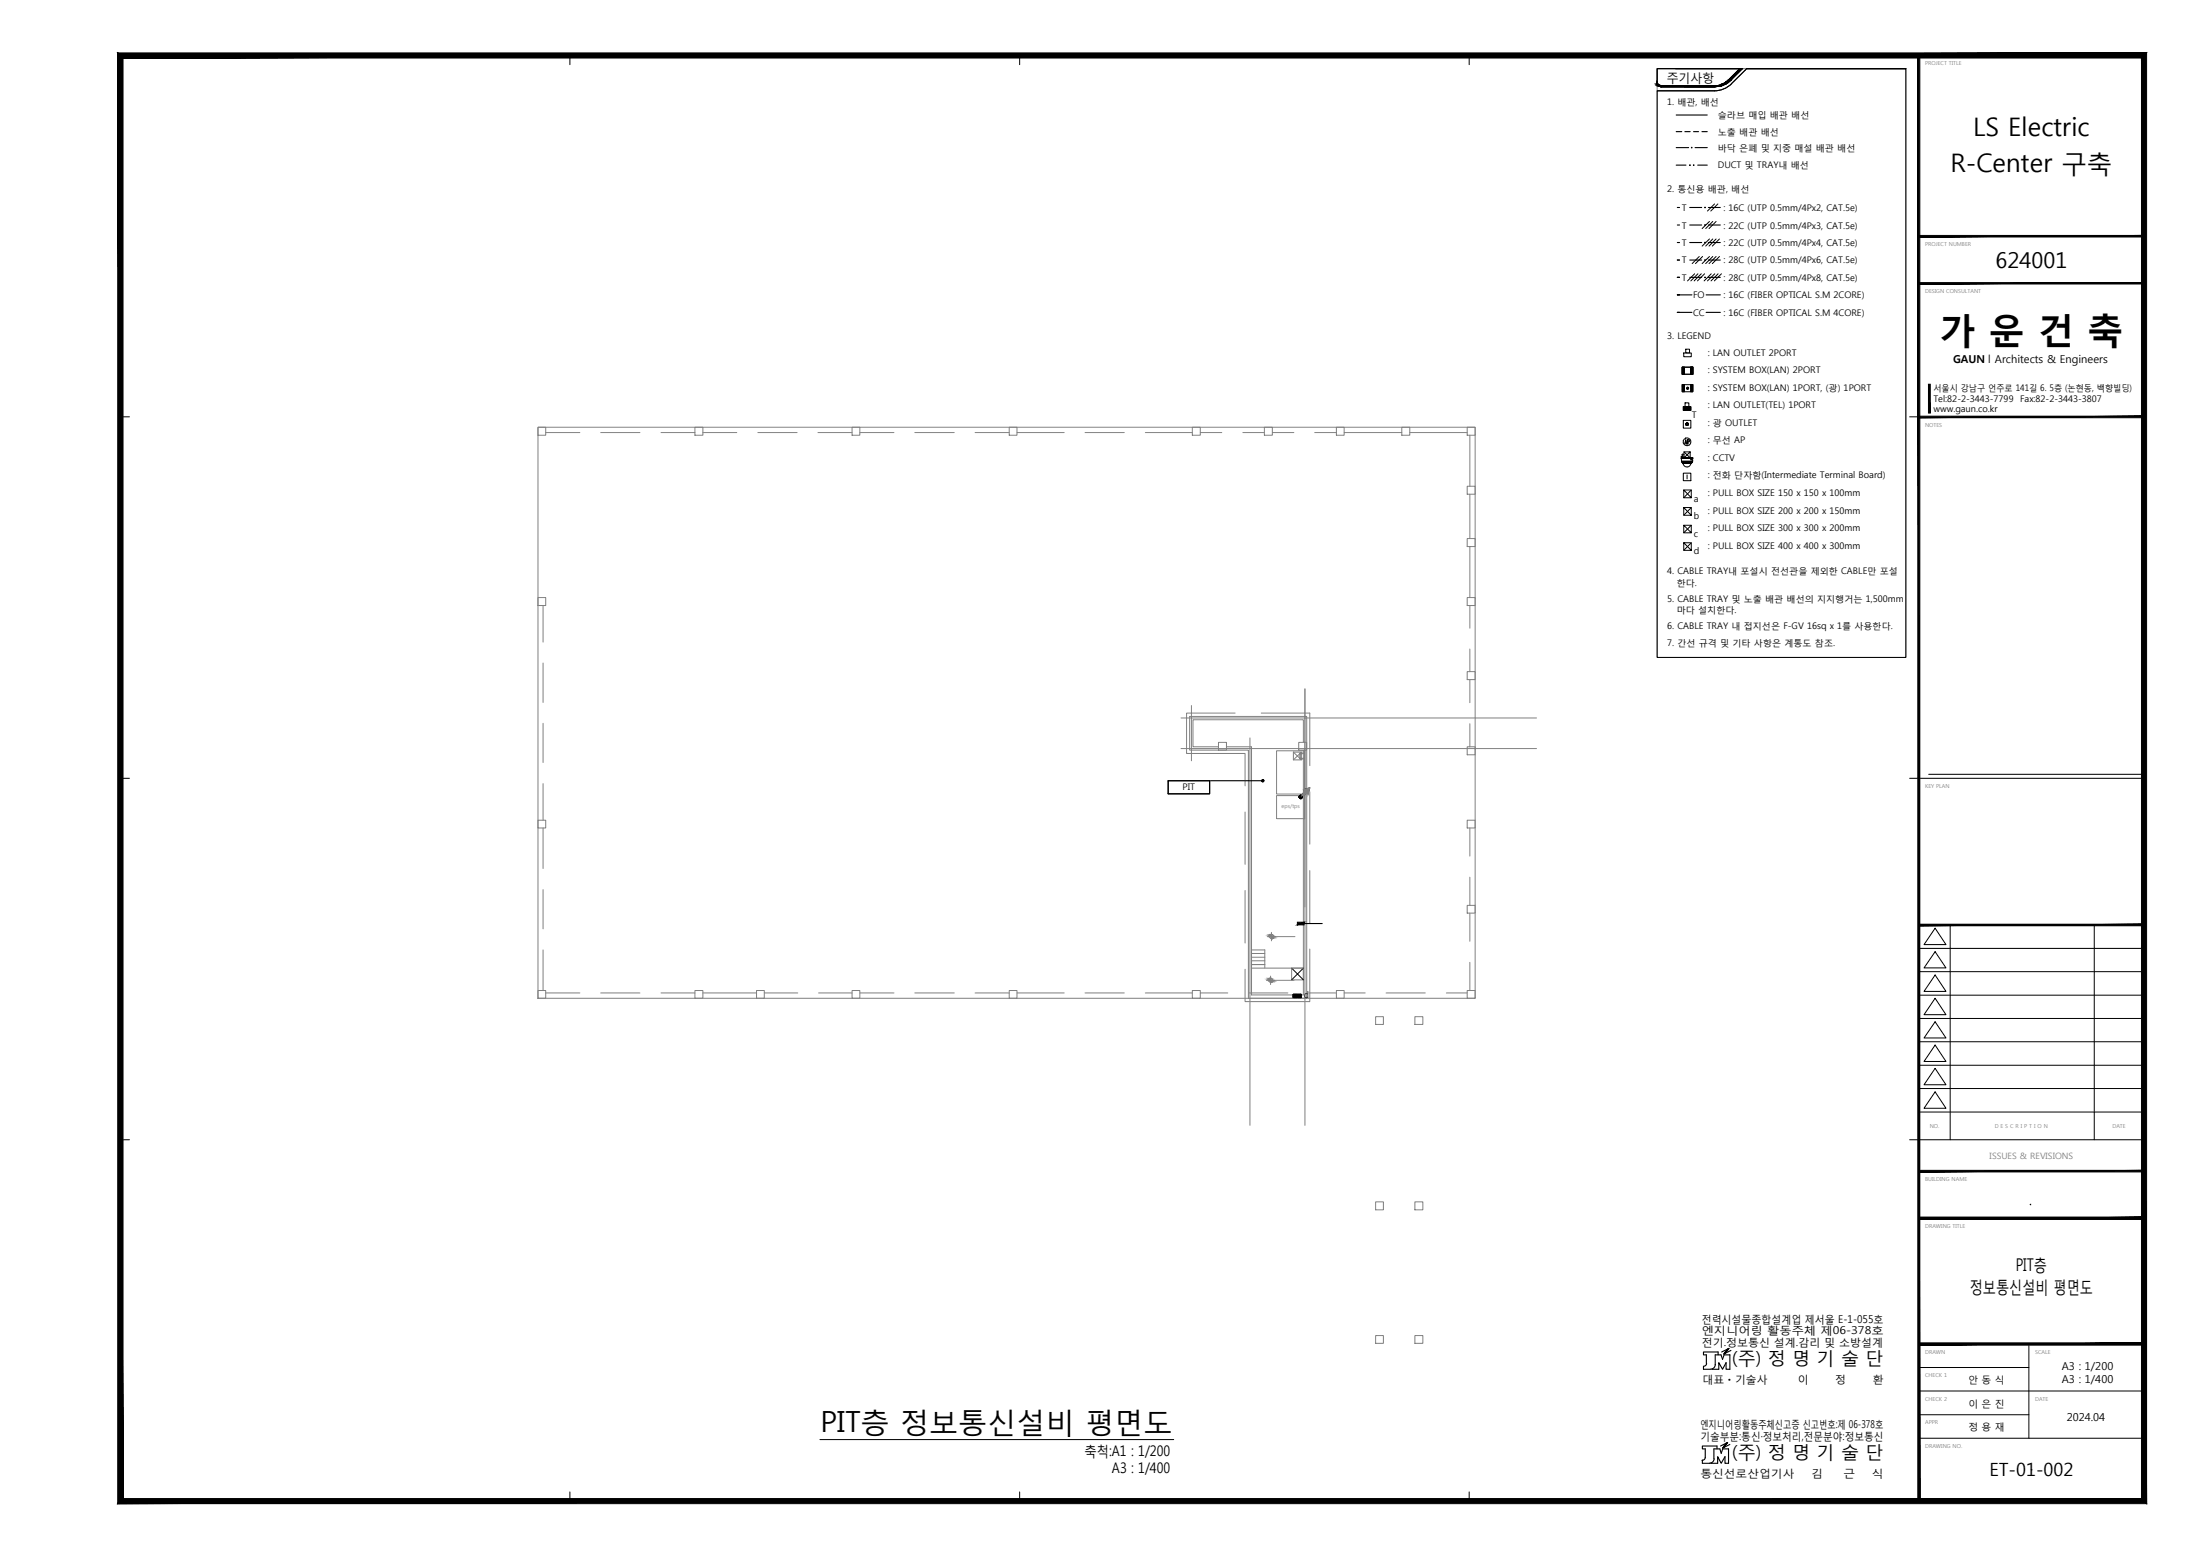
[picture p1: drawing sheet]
<svg xmlns="http://www.w3.org/2000/svg" width="420mm" height="297mm" viewBox="0 0 420 297" stroke-linecap="round" stroke-linejoin="round" font-family="sans-serif">
<g fill="none" stroke="#808080" stroke-width=".19">
<path d="M102.7 81.6h179v109h-179zM102.7 81.6h1.5v1.5h-1.5zM104.2 82.6h6.5M114.7 82.6h7.5M126.2 82.6h6.5M132.7 81.6h1.5v1.5h-1.5zM134.2 82.6h6.5M144.7 82.6h7.5M156.2 82.6h6.5M162.7 81.6h1.5v1.5h-1.5zM164.2 82.6h6.5M174.7 82.6h7.5"/>
<path d="M186.2 82.6h6.5M192.7 81.6h1.5v1.5h-1.5zM194.2 82.6h9M207.2 82.6h7.5M218.7 82.6h9M227.7 81.6h1.5v1.5h-1.5zM229.2 82.6h4.1M237.4 82.6h4.1M241.5 81.6h1.5v1.5h-1.5zM243 82.6h4.1M251.1 82.6h4.1M255.2 81.6h1.5v1.5h-1.5z"/>
<path d="M256.7 82.6h11M267.7 81.6h1.5v1.5h-1.5zM269.2 82.6h11M280.2 81.6h1.5v1.5h-1.5zM280.2 92.8h1.5v1.5h-1.5zM280.7 83.1v9.7M280.7 94.3v8.5M102.7 114.1h1.5v1.5h-1.5zM103.7 115.6v7M280.2 102.8h1.5v1.5h-1.5zM280.2 114.1h1.5v1.5h-1.5zM280.7 104.3v9.8"/>
<path d="M280.7 115.6v4.3M103.7 126.6v7.5M103.7 138.1v7.5M225.6 137.1h67.9M227.2 136.8h22.4v53.8h-11.2v-47.4h-11.2zM227.5 134.7v10.5M235.9 136.1h-9.3v7.7h11.2v6.2M240.9 136.1h9.2v10.1M249.2 131.5v83.3M280.2 128.2h1.5v1.5h-1.5zM280.7 123.9v4.3M280.7 129.7v4.4"/>
<path d="M280.7 138.2v4.4M102.7 156.6h1.5v1.5h-1.5zM103.7 149.6v7M103.7 158.1v7.7M225.6 142.9h67.9M232.7 141.7h1.5v1.5h-1.5zM234.2 142.6h4.8v47.3h9.9v-46.7M237.8 155v10M238.7 140.9v73.9M243.8 143.3h5.4v8.3h-5.4zM243.8 151.9h5.4v4.4h-5.4zM247 143.6h1.5v1.5h-1.5z"/>
<path d="M247 143.6l1.5 1.5M248 141.7h1.6v1.5h-1.6zM248.2 143.9v.9M248.3 143.9h.6M248.3 143.7h.6M248.3 144.9h.6M248.3 144.8h.6M248.3 144.7v.2M248.3 143.7v1.1M248.5 143.6l-1.5 1.5M248.9 141.7v-4.3h-21.1v5.2h4.9M250.1 151.2v9.9"/>
<path d="M280.2 142.6h1.5v1.5h-1.5zM280.2 156.6h1.5v1.5h-1.5zM280.7 158.1v5.3M103.7 169.8v7.5M237.8 170v10M242 178.8h5.3M242.8 178v1.6M250.1 166.2v10M280.2 172.8h1.5v1.5h-1.5zM280.7 167.5v5.3M280.7 174.3v5.4M102.7 189.1h1.5v1.5h-1.5z"/>
<path d="M103.7 181.3v7.8M104.2 189.6h6.5M114.7 189.6h7.5M126.2 189.6h6.5M132.7 189.1h1.5v1.5h-1.5zM134.2 189.6h10.3M144.5 189.1h1.5v1.5h-1.5zM146 189.6h6.4M156.3 189.6h6.4M162.7 189.1h1.5v1.5h-1.5zM164.2 189.6h6.5M174.7 189.6h7.5"/>
<path d="M186.2 189.6h6.5M192.7 189.1h1.5v1.5h-1.5zM194.2 189.6h9M207.2 189.6h7.5M218.7 189.6h9M227.7 189.1h1.5v1.5h-1.5zM229.2 189.6h5.3M238.5 189.6h7.5M239 181.3h2.6v3.5M239 184.8h9.9M239 184.1h2.6M239 182h2.6"/>
<path d="M239 182.7h2.6M239 183.4h2.6M241.9 187.1h5.2M242.7 186.3v1.6M246.7 184.8h2.2v2.3h-2.2zM250 189.6h5.2M250.1 181.2v10h-12.3v-6.2M255.2 189.1h1.5v1.5h-1.5zM256.7 189.6h4M262.7 194.1h1.5v1.5h-1.5zM264.7 189.6h7.5M270.2 194.1h1.5v1.5h-1.5z"/>
<path d="M276.2 189.6h4M280.2 189.1h1.5v1.5h-1.5zM280.7 183.7v5.4M262.7 229.4h1.5v1.6h-1.5zM270.2 229.4h1.5v1.6h-1.5zM262.7 255h1.5v1.4h-1.5zM270.2 255h1.5v1.4h-1.5z"/>
<circle cx="242.8" cy="178.8" r=".4"/>
<circle cx="242.7" cy="187.1" r=".4"/>
</g>
<path d="M246.7 184.8l2.2 2.3M248.9 184.8l-2.2 2.3" fill="none" stroke="#000" stroke-width=".19"/>
<g fill="#808080" stroke="#808080" stroke-width=".19">
<path d="M242.5 186.8h.2z"/>
<path d="M242.7 187.5h.1z"/>
<path d="M242.7 178.4h.1z"/>
<path d="M242.8 179.2h.2z"/>
<path d="M242.5 186.8h.2zM242.4 186.8h.3z"/>
<path d="M242.4 186.8h.3zM242.4 186.8h.3z"/>
<path d="M242.4 186.8l.3 .1zM242.4 186.8l.3 .1z"/>
<path d="M242.3 186.9l.4 .1zM242.3 186.9l.4 .1z"/>
<path d="M242.3 187l.4 .1zM242.3 187l.4 .1z"/>
<path d="M242.2 187.1h.5zM242.2 187.1h.5z"/>
<path d="M242.7 187.1h.4zM242.7 187.1l.3 .1z"/>
<path d="M242.7 187.2l.3 .1zM242.7 187.2l.3 .1z"/>
<path d="M242.7 187.3h.3zM242.7 187.3l.3 .1z"/>
<path d="M242.7 187.4h.3zM242.7 187.4h.3z"/>
<path d="M242.7 187.4h.3zM242.7 187.4l.2 .1z"/>
<path d="M242.7 187.5h.2zM242.7 187.5h.2z"/>
<path d="M242.7 187.5h.1zM242.7 187.5h.2z"/>
<path d="M242.7 178.4l.1 .1zM242.6 178.5h.2z"/>
<path d="M242.6 178.5h.2zM242.6 178.5h.2z"/>
<path d="M242.5 178.5l.3 .1zM242.5 178.5l.3 .1z"/>
<path d="M242.5 178.6h.3zM242.5 178.6h.3z"/>
<path d="M242.4 178.6l.4 .1zM242.4 178.6l.4 .1z"/>
<path d="M242.4 178.7l.4 .1zM242.4 178.7l.4 .1z"/>
<path d="M242.8 178.8h.4zM242.8 178.8l.4 .1z"/>
<path d="M242.8 178.9h.4zM242.8 178.9h.4z"/>
<path d="M242.8 178.9h.4zM242.8 178.9l.4 .1z"/>
<path d="M242.8 179h.4zM242.8 179l.3 .1z"/>
<path d="M242.8 179.1h.3zM242.8 179.1h.3z"/>
<path d="M242.8 179.1h.3zM242.8 179.1l.2 .1z"/>
<path d="M242.8 179.2h.2zM242.8 179.2h.2z"/>
</g>
<!-- layer: TIT -->
<path d="M156.6 274.8h67.6" fill="none" stroke="#000" stroke-width=".19"/>
<!-- layer: SHT -->
<g fill="#000" stroke="#000" stroke-width=".19">
<path d="M22.5 10.1l1 1 386.5-1zM23.5 11.1l386.5-1-1 1zM410 10.1l-1 1 1 275.9zM409 11.1l1 275.9-1-.9zM22.5 287h387.5l-1-.9zM22.5 287l1-.9h385.5zM22.5 10.1v276.9l1-.9zM22.5 10.1l1 1v275z"/>
<path d="M366.3 10.6l.3 275.9v-275.9zM366.3 10.6l.3 275.9h-.3z"/>
<path d="M366.5 44.9v.3l42.9-.3zM366.5 45.2l42.9-.3v.3z"/>
<path d="M366.5 54v.2l42.9-.2zM366.5 54.2l42.9-.2v.2z"/>
<path d="M366.5 79.4v.3l42.9-.3zM366.5 79.7l42.9-.3v.3z"/>
<path d="M368.3 73.3l.3 5.6v-5.6zM368.3 73.3l.3 5.6h-.3z"/>
<path d="M366.5 176.4v.3l42.9-.3zM366.5 176.7l42.9-.3v.3z"/>
<path d="M366.5 232.4v.3l42.9-.3zM366.5 232.7l42.9-.3v.3z"/>
<path d="M366.5 232.4v.4l42.9-.4zM366.5 232.8l42.9-.4v.4z"/>
<path d="M366.5 223.4v.3l42.9-.3zM366.5 223.7l42.9-.3v.3z"/>
<path d="M366.5 256.4v.4l42.9-.4zM366.5 256.8l42.9-.4v.4z"/>
</g>
<g fill="none" stroke="#000" stroke-width=".19">
<path d="M108.8 10.6v1.7M194.7 10.6v1.7M280.6 10.6v1.7M23 79.6h1.7M364.7 79.6h1.8M23 148.6h1.7M364.7 148.6h44.7M368.3 147.8h41.1M366.5 176.6h42.9M369.6 177.2l2 3.1h-4.1zM372.4 176.6v41M400 176.6v41"/>
<path d="M366.5 190h42.9M366.5 194.4h42.9M366.5 198.9h42.9M366.5 185.5h42.9M366.5 181h42.9M369.6 195.1l2 3h-4.1zM369.6 199.5l2 3.1h-4.1zM369.6 190.6l2 3.1h-4.1zM369.6 186.1l2 3.2h-4.1zM369.6 181.7l2 3.1h-4.1zM23 217.6h1.7M364.7 217.6h44.7"/>
<path d="M366.5 203.4h42.9M366.5 207.8h42.9M366.5 212.3h42.9M369.6 203.9l2 3.2h-4.1zM369.6 208.4l2 3.2h-4.1zM366.5 232.6h42.9M387.5 256.6v18M366.5 261.1h21M366.5 270.1h21M366.5 265.5h42.9M366.5 274.6h42.9M108.8 284.8v1.7"/>
<path d="M194.7 284.8v1.7M280.6 284.8v1.7"/>
</g>
<g fill="none" stroke="#000" stroke-width=".21">
<path d="M328.1 258.6v-.5h-2.8v.5h.6v1.7M328.8 258.1l1.4-.7-.7 .9M329.5 258.3h-.1M329.6 258.2l-.4 .3M329.7 258.1l-.4 .2M329.8 257.9l-.4 .4M329.9 257.5l-.7 1M329.9 257.8l-.4 .3M329.9 257.7l-.3 .3M330 257.6l-.4 .3M330.1 257.5l-.4 .3M330.1 257.5l-.2 .1"/>
<path d="M330.2 257.5l-.4 .2M330.6 257.8l-1.4 .7M325.1 278.8v.5h1.4M325.4 260.8l-.1 .6h1.4M325.7 278.2l-.1 .3-.5 .3M325.9 260.3v.2l-.5 .3M326.5 279.3a.76 .76 0 0 0 .8-.8v-1.9h1.2l.2 .8 .3-.8h1.1v2.7h-.7v-1.2l-.7 1.2-.7-1.2v1.2h-1.3M326.7 261.4a.83 .83 0 0 0 .9-.9v-1.9h1.1l.3 .9 .3-.9h1.1v2.8h-.8v-1.3l-.6 1.3-.7-1.3v1.3h-1.3M327.9 276.6v-.6h-2.8v.6h.6v1.6M328.6 276l1.3-.6-.6 .9M329.3 276.3h-.1M329.4 276.1l-.4 .3"/>
<path d="M329.5 276l-.4 .3M329.6 275.8l-.4 .3M329.7 275.5l-.7 .9M329.8 275.6l-.4 .4M329.8 275.4l-.2 .2M329.9 275.5l-.4 .3M329.9 275.4l-.3 .3M330.4 275.7l-1.4 .7"/>
</g>
<circle cx="325.1" cy="278.8" r=".07" fill="#000" stroke="#000" stroke-width=".19"/>
<!-- layer: SYM -->
<path d="M316.5 13.1v112.4M321.3 73.4h2" fill="none" stroke="#fff" stroke-width=".19"/>
<g fill="#fff" stroke="#fff" stroke-width=".19">
<path d="M316.5 13.1h47.5v112.4zM316.5 13.1v112.4h47.5z"/>
<path d="M321.3 73.4v1.4h2zM321.3 73.4h2v1.4z"/>
</g>
<path d="M316.5 13.1h47.5v112.4h-47.5z" fill="none" stroke="#808080" stroke-width=".19"/>
<g fill="none" stroke="#000" stroke-width=".19">
<path d="M327.4 38.9l-1.3 1.4M328.1 38.9l-1.4 1.4M323.6 52.3l-1.3 1.3M324.3 52.3l-1.4 1.3M324.5 49l-1.3 1.3M324.9 52.3l-1.3 1.3M325.2 49l-1.4 1.3M325.5 52.3l-1.3 1.3M326.5 45.6l-1.4 1.4M326.5 49l-1.4 1.3M326.5 42.3l-1.4 1.3M326.8 52.3l-1.3 1.3"/>
<path d="M327.1 45.6l-1.3 1.4M327.1 49l-1.3 1.3M327.1 42.3l-1.3 1.3M327.5 52.3l-1.4 1.3M327.7 45.6l-1.3 1.4M327.7 49l-1.3 1.3M327.7 42.3l-1.3 1.3M328.1 52.3l-1.3 1.3M328.4 45.6l-1.4 1.4M328.4 49l-1.4 1.3M328.8 52.3l-1.4 1.3M321.3 70.1v.1"/>
<path d="M321.3 70.4l.3-.3-.3 .4M321.3 70.6l.4-.3-.4 .4M321.3 70.9l.4-.3-.4 .4M321.3 71.2l.4-.3-.4 .4M321.3 73.4h2h-2M321.3 73.4h2v1.4h-2zM321.3 70.5l.4-.4v1.3M321.3 74.4l.4-.4-.4 .5M321.3 73.4v.1M321.4 73.4l-.1 .2M321.4 70.1l-.1 .2M321.5 70.1l-.2 .2 .2-.2"/>
<path d="M321.5 77.6h1.4v.7h-1.4zM321.5 73.4l-.2 .2M321.5 77.6v.1M321.5 73.4l-.2 .3M321.6 67.4h1.4v.7h-1.4zM321.6 70.1l-.3 .2M321.6 70.1l-.3 .3M321.6 77.6l-.1 .2M321.6 73.4l-.3 .4M321.7 70.2l-.4 .4 .4-.4M321.7 70.4l-.4 .5 .4-.4M321.7 70.7l-.4 .4 .4-.3"/>
<path d="M321.7 71.1l-.3 .3 .3-.3M321.7 71.4h.1M321.7 73.4v1.4M321.7 70.1l-.4 .5M321.7 70.3l-.4 .4M321.7 70.3l-.4 .5M321.7 70.5l-.4 .4M321.7 70.6l-.4 .5M321.7 70.7l-.4 .4M321.7 70.8l-.4 .4M321.7 70.9l-.4 .4M321.7 70.9l-.4 .5"/>
<path d="M321.7 71l-.4 .4M321.7 71.1l-.3 .3M321.7 71.2l-.2 .2M321.7 71.3l-.2 .1M321.7 71.4h-.1M321.7 77.6l-.2 .3M321.7 73.5l-.4 .4M321.7 73.6l-.4 .3M321.7 73.6l-.4 .4M321.7 73.7l-.4 .4M321.7 73.8l-.4 .4M321.7 73.9l-.4 .4"/>
<path d="M321.7 74.1l-.4 .4M321.7 74.2l-.4 .4M321.7 74.2l-.4 .5M321.7 74.3l-.4 .4M321.7 74.4l-.4 .4M321.7 74.5l-.3 .3 .3-.3M321.7 74.6l-.2 .2M321.7 74.7l-.1 .1M321.8 77.6l-.3 .3M321.8 76.9h.7v.7h-.7zM321.9 77.6l-.4 .4M321.9 66.7h.8v.7h-.8z"/>
<path d="M321.9 77.6l-.4 .5M322 77.6l-.5 .6M322.1 77.6l-.6 .7M322.2 77.6l-.7 .7M322.3 73.9l-.2 .2M322.3 77.6l-.7 .7M322.3 73.9l-.2 .3M322.4 73.9l-.3 .3M322.4 77.6l-.7 .7M322.4 74l-.2 .2M322.5 74l-.3 .3M322.5 74.2l-.1 .1"/>
<path d="M322.5 77.6l-.7 .7M322.5 74.1l-.3 .2M322.5 74.1l-.2 .2M322.6 77.6l-.8 .7M322.7 77.6l-.8 .7M322.7 77.6l-.7 .7M322.8 77.6l-.7 .7M322.9 77.6l-.7 .7M322.9 78.3h.1M322.9 70.6l.4-.4-.4 .4M322.9 70.9l.4-.4-.4 .4M322.9 71.1l.4-.4-.4 .4"/>
<path d="M322.9 70.1v1.3l.4-.4M322.9 73.4v1.4M322.9 77.7l-.7 .6M322.9 77.8l-.6 .5M322.9 77.8l-.5 .5M322.9 77.9l-.4 .4M322.9 78l-.3 .3M322.9 78.1l-.3 .2M322.9 78.2l-.2 .1M322.9 78.3h-.1M323 70.1h-.1M323 73.4l-.1 .1"/>
<path d="M323 70.1l-.1 .1M323 73.4l-.1 .2M323.1 70.1l-.2 .2M323.2 70.1l-.3 .2M323.2 73.4l-.3 .3M323.3 70.1l-.4 .3M323.3 73.4l-.4 .4M323.3 70.1v1.3h-2M323.3 70.1l-.4 .4 .4-.4M323.3 70.3l-.4 .5 .4-.4M323.3 70.6l-.4 .5 .4-.4M323.3 70.9l-.4 .4 .4-.4"/>
<path d="M323.3 71.1l-.3 .3 .3-.2M323.3 70.1v1.3v-.1l-.1 .1M323.3 70.1h-2v1.3h2M323.3 70.1h-2v1.3M323.3 70.1l-.4 .4M323.3 70.2l-.4 .5M323.3 70.3l-.4 .4M323.3 70.4l-.4 .4M323.3 70.5l-.4 .5M323.3 70.6l-.4 .4M323.3 70.8l-.4 .4M323.3 70.8l-.4 .5"/>
<path d="M323.3 71.1l-.3 .3M323.3 71.2l-.2 .2M323.3 73.4l-.4 .5M323.3 73.5l-.4 .4M323.3 73.6l-.4 .4 .4-.4M323.3 73.7l-.4 .4M323.3 73.8l-.4 .4M323.3 73.9l-.4 .3M323.3 73.9l-.4 .4M323.3 74l-.4 .4M323.3 74.1l-.4 .4M323.3 74.2l-.4 .4"/>
<path d="M323.3 74.2l-.4 .5M323.3 74.3l-.4 .4M323.3 74.4l-.4 .4M323.3 74.5l-.3 .3M323.3 74.6l-.2 .2M323.3 74.7h.1M321.1 87.2l.1 .1M321.1 87.4h.2M321.1 88v-.6h2.2h-2.2h2.2v.6M321.1 88h.1M321.2 88.1h2M321.3 88.3h1.8z"/>
<path d="M321.3 88.3h1.7h-1.7M321.3 88.3h1.7zM321.3 88.3l-.2-.3h2.2l-.2 .3M321.3 88.3h.1M321.4 88.3h1.6zM321.4 88.4h1.6M321.4 88.4h1.6zM321.4 88.4a.76 .76 0 0 0 .8 .7 .76 .76 0 0 0 .8-.7M321.4 88.4h.1M321.5 90.3h1.4v1.5h-1.4zM321.5 80.2h1.4v1.5h-1.4zM321.6 93.5h1.4v1.5h-1.4v-1.5l1.4 1.5"/>
<path d="M321.6 96.9h1.4v1.5h-1.4v-1.5l1.4 1.5M321.6 87.4h.1M321.6 86.3l1.2 1.1M321.9 87.4h.1M321.9 80.9l.3-.1-.2 .1M322.1 81.2l.3-.3-.2 .3M322.1 80.8l-.1 .1M322.2 90.7v.7M322.3 80.8l-.3 .3 .2-.3-.2 .3 .3-.3-.3 .3 .4-.3M322.4 80.8l-.4 .3 .4-.3M322.4 80.8l-.3 .4 .3-.4M322.4 81l-.3 .2 .3-.4-.4 .4"/>
<path d="M322.4 81l-.2 .2M322.4 81.1l-.2 .1M322.4 81.1l-.1 .1M322.5 81l-.3 .2 .3-.2M322.5 87.4h.1M322.6 87.4h.1M322.7 87.5h.1M322.8 86.3l-1.2 1.1h1.2v-1.1h-1.2v1.1M322.8 87.4h.1M323 87.7h.1M323 87.7v.1M323 93.5l-1.4 1.5"/>
<path d="M323 96.9l-1.4 1.5M323 88.3h-1.7M323 88.3h.1M323.1 87.4h.1M323.3 87.4h-2.2h2.2M323.3 88h.1M321.6 100.3h1.4v1.4h-1.4v-1.4l1.4 1.4M321.6 103.6h1.4v1.5h-1.4v-1.5l1.4 1.5M323 100.3l-1.4 1.4M323 103.6l-1.4 1.5"/>
<circle cx="322.3" cy="74.1" r=".19"/>
<circle cx="322.2" cy="80.9" r=".23"/>
</g>
<!-- layer: S4 -->
<path d="M320.1 31.5h1.9M324.2 31.5h1.9" fill="none" stroke="#000" stroke-width=".21"/>
<g fill="#000" stroke="#000" stroke-width=".19">
<path d="M323.4 31.5h.2z"/>
<circle cx="322.8" cy="31.5" r=".07"/>
</g>
<!-- layer: S3 -->
<path d="M320.1 28.2h2.4M323.7 28.2h2.4" fill="none" stroke="#000" stroke-width=".21"/>
<path d="M323 28.2h.2z" fill="#000" stroke="#000" stroke-width=".19"/>
<!-- layer: S -->
<g fill="none" stroke="#000" stroke-width=".21">
<path d="M320.1 22h6M320.3 39.6h.5M322.7 39.6h2.3M326.3 39.6h2.2M320.3 52.9h.5h-.5M320.3 49.6h.5M320.3 46.3h.5M320.3 43h.5M320.8 56.3h-.5h2.8M320.8 59.6h-.5h2.8M322.7 49.6h2.3M322.7 46.3h2.3"/>
<path d="M322.7 52.9h2.3M322.7 43h2.3M325.8 56.3h2.7M325.8 59.6h2.7M326.3 49.6h2.2M326.3 46.3h2.2M326.3 52.9h2.2M326.3 43h2.2"/>
</g>
<!-- layer: S2 -->
<path d="M320.1 25.1h1.1M321.8 25.1h1M323.4 25.1h1M325 25.1h1.1" fill="none" stroke="#000" stroke-width=".21"/>
<!-- layer: E-SYM -->
<path d="M316.5 16.1l.2 .2 .6 .2h10.1M320 13.1h12.7M330 15.3l-.7 .6-1.4 .5h-10.6a.78 .78 0 0 1-.8-.8M330.2 15.6l2.5-2.5h-.4l-2.3 2.3 2.3-2.3h-15.8v3M330.3 15.5l-1.3 .8-1.6 .2M330.7 16a4.7 4.7 0 0 1-3.3 1.3M364 13.1h-30.4l-2.9 2.9M364 13.1h-30.4h30.4v112.4h-47.5v-108.2h10.9h-10.9" fill="none" stroke="#000" stroke-width=".19"/>
<g fill="#000" stroke="#000" stroke-width=".19">
<path d="M316.5 15.6v.2z"/>
<path d="M316.5 15.8v.1zM316.5 15.8v.1z"/>
<path d="M316.5 15.9l.1 .2zM316.5 15.9l.1 .2z"/>
<path d="M316.5 15.8v.1zM316.5 15.8v.1z"/>
<path d="M316.5 15.9l.1 .2zM316.5 15.9l.1 .2z"/>
<path d="M316.5 16.1h.1zM316.5 16.1h.1z"/>
<path d="M316.5 16.1l.2 .1zM316.5 16.1l.2 .1z"/>
<path d="M316.5 16.1h.1zM316.5 16.1h.1z"/>
<path d="M316.5 16.1l.2 .1zM316.5 16.1l.2 .1z"/>
<path d="M316.5 16.2h.2zM316.5 16.2h.2z"/>
<path d="M316.5 16.2h.2zM316.5 16.2h.2z"/>
<path d="M316.6 16.2l.2 .1zM316.6 16.2l.2 .1z"/>
<path d="M316.6 16.2l.2 .1zM316.6 16.2l.2 .1z"/>
<path d="M316.6 16.3l.3 .1zM316.6 16.3l.3 .1z"/>
<path d="M316.6 16.3l.3 .1zM316.6 16.3l.3 .1z"/>
<path d="M316.7 16.4h.2zM316.7 16.4h.2z"/>
<path d="M316.7 16.4h.2zM316.7 16.4h.2z"/>
<path d="M316.7 16.4h.4zM316.7 16.4h.4z"/>
<path d="M316.7 16.4h.4zM316.7 16.4h.4z"/>
<path d="M316.7 16.4h.5zM316.7 16.4h.5z"/>
<path d="M316.7 16.4h.5zM316.7 16.4h.5z"/>
<path d="M317.1 16.5h10.6zM317.1 16.5h10.3z"/>
<path d="M317.1 16.5h10.6zM317.1 16.5h10.3z"/>
<path d="M317 16.5h11.2zM317 16.5h10.7z"/>
<path d="M317 16.5h11.2zM317 16.5h10.7z"/>
<path d="M316.9 16.5h11.3zM316.9 16.5h11.3z"/>
<path d="M316.9 16.5h11.3zM316.9 16.5h11.3z"/>
<path d="M316.8 16.5h11.7zM316.8 16.5h11.4z"/>
<path d="M316.8 16.5h11.7zM316.8 16.5h11.4z"/>
<path d="M316.8 16.4h11.7zM316.8 16.4l11.7 .1z"/>
<path d="M316.8 16.4h11.7zM316.8 16.4l11.7 .1z"/>
<path d="M328.1 16.4h.7zM327.4 16.4h1.1z"/>
<path d="M328.1 16.4h.7zM327.4 16.4h1.1z"/>
<path d="M328.2 16.3h.7zM328.1 16.4h.7z"/>
<path d="M328.2 16.3h.7zM328.1 16.4h.7z"/>
<path d="M328.8 16.1l.1 .2 .5-.2zM328.2 16.3l.6-.2 .1 .2z"/>
<path d="M328.8 16.1l.1 .2 .5-.2zM328.2 16.3l.6-.2 .1 .2z"/>
<path d="M329.1 16l.3 .1 .2-.1zM328.8 16.1l.3-.1 .3 .1z"/>
<path d="M329.1 16l.3 .1 .2-.1zM328.8 16.1l.3-.1 .3 .1z"/>
<path d="M329.5 15.8l.1 .2 .3-.2zM329.1 16l.4-.2 .1 .2z"/>
<path d="M329.5 15.8l.1 .2 .3-.2zM329.1 16l.4-.2 .1 .2z"/>
<path d="M329.7 15.6l.2 .2 .3-.2zM329.5 15.8l.2-.2 .2 .2z"/>
<path d="M329.7 15.6l.2 .2 .3-.2zM329.5 15.8l.2-.2 .2 .2z"/>
<path d="M330 15.4l.2 .2 .3-.2zM329.7 15.6l.3-.2 .2 .2z"/>
<path d="M330 15.4l.2 .2 .3-.2zM329.7 15.6l.3-.2 .2 .2z"/>
<path d="M332.3 13.1l-1.8 2.3 2.2-2.3zM332.3 13.1l-1.8 2.3h-.5z"/>
<path d="M332.3 13.1l-1.8 2.3 2.2-2.3zM332.3 13.1l-1.8 2.3h-.5z"/>
</g>
<!-- layer: S -->
<path d="M325.5 39.6h.2zM325.6 49.6v.1zM325.5 46.3h.2zM325.6 52.9v.1zM325.5 43h.2z" fill="#000" stroke="#000" stroke-width=".19"/>
<!-- layer: 0 -->
<g fill="#000" stroke="#000" stroke-width=".19">
<path d="M241 148.9v.1h.2zM241 149h.2l-.2 .2zM241.2 149l-.2 .2 .2 .1z"/>
<path d="M241.2 149v.3l.1-.1zM241.2 149h.2l-.1 .2z"/>
<path d="M241.3 148.9l-.1 .1h.2zM241.2 148.9h.1l-.1 .1zM241 148.9l.2 .1v-.1z"/>
</g>
<path d="M231 149h10" fill="none" stroke="#000" stroke-width=".21"/>
<!-- layer: elec-box -->
<path d="M223.1 149h7.9" fill="none" stroke="#fff" stroke-width=".19"/>
<path d="M223.1 149v2.5h7.9zM223.1 149h7.9v2.5z" fill="#fff" stroke="#fff" stroke-width=".19"/>
<path d="M223.1 149h7.9v2.5h-7.9z" fill="none" stroke="#000" stroke-width=".21"/>
<!-- layer: T-TRAY -->
<g fill="none" stroke="#000" stroke-width=".19">
<path d="M249 150.7l1.1-.3-.3 1.2-.2-.2-1 .5 .6-1z"/>
<circle cx="248.4" cy="152.1" r=".32"/>
</g>
<g fill="#000" stroke="#000" stroke-width=".19">
<path d="M248.1 152v.2zM248.1 152.1v.1z"/>
<path d="M248.2 152v.3zM248.2 152v.3z"/>
<path d="M248.2 152v.3zM248.1 152l.1 .3z"/>
<path d="M248.2 151.9v.4zM248.2 152v.3z"/>
<path d="M248.2 151.9v.5zM248.2 151.9v.5z"/>
<path d="M248.2 151.9l.1 .5zM248.2 151.9l.1 .5z"/>
<path d="M248.3 151.9l.1 .5zM248.3 151.9l.1 .5z"/>
<path d="M248.4 151.8v.6zM248.4 151.8v.6z"/>
<path d="M248.4 151.8l.1 .6zM248.4 151.8l.1 .6z"/>
<path d="M248.5 151.8v.6zM248.5 151.8v.6z"/>
<path d="M248.5 151.9l.1 .5zM248.5 151.9v.5z"/>
<path d="M248.6 151.9v.4zM248.6 151.9v.5z"/>
<path d="M248.7 152v.3zM248.7 152v.3z"/>
<path d="M248.6 151.9l.1 .4zM248.6 151.9v.4z"/>
<path d="M248.7 152v.2zM248.7 152v.2z"/>
<path d="M248.7 152v.2zM248.7 152v.3z"/>
</g>
<g fill="#808080" stroke="#808080" stroke-width=".19">
<path d="M249.8 150.5l.3-.1-.3 1.2z"/>
<path d="M249 150.7h.2v.2z"/>
<path d="M249.2 150.9v.7l-.2-.4z"/>
<path d="M249.6 150.6l.2-.1v1.1zM249.6 150.6v.8l.2 .2z"/>
<path d="M249.2 150.7l.4-.1v.8zM249.2 150.7v.9l.4-.2z"/>
<path d="M249 151.2l.2 .4-.2 .2zM249 151.2l-.4 .7 .4-.1z"/>
</g>
<!-- layer: 3131$0$SYM -->
<path d="M247.8 176.1v.5l1.2-.5zM247.8 176.6l1.2-.5v.5z" fill="#000" stroke="#000" stroke-width=".19"/>
<path d="M249 176.3h3.5" fill="none" stroke="#000" stroke-width=".21"/>
<!-- layer: TRAY -->
<g fill="none" stroke="#000" stroke-width=".19">
<path d="M247 189.8l.6 .6M247 189.9l.6 .5M247 189.9l.5 .5-.5-.5M247 190l.4 .4M247 190.1l.4 .3M247 190.1l.3 .3-.3-.3M247 190.2l.2 .2M247 190.3l.1 .1M247 190.4h.1h-.1M247 190.4h.1M247.1 189.8l.6 .6-.6-.6M247.1 189.8l.7 .6"/>
<path d="M247.2 189.8l.7 .6M247.3 189.8l.6 .6-.6-.6M247.3 189.8l.7 .6M247.4 189.8l.7 .6M247.5 189.8l.6 .6-.6-.6M247.5 189.8l.7 .6M247.6 189.8l.7 .6M247.7 189.8l.6 .6-.6-.6M247.7 189.8l.7 .6M247.8 189.8l.7 .6M247.9 189.8l.6 .5M248 189.8l.5 .3"/>
<path d="M248.2 189.8l.3 .3M248.2 189.8l.3 .1M248.4 189.8l.1 .1"/>
</g>
<path d="M247 189.8h1.5v.6h-1.5z" fill="none" stroke="#000" stroke-width=".21"/>
<text font-size="7" x="370.4" y="65.3">가 운 건 축</text>
<text font-size="5.6" x="156.7" y="273.4">PIT층 정보통신설비 평면도</text>
<g font-size="4.9">
<text x="376.9" y="25.9">LS Electric</text>
<text x="372.5" y="32.9">R-Center 구축</text>
</g>
<text font-size="4.2" x="381.1" y="51.1">624001</text>
<g font-size="3.5">
<text x="323.5" y="86.1" transform="rotate(-90 323.5 86.1)">AP</text>
<text x="330.8" y="260.5">(주) 정 명 기 술 단</text>
<text x="330.8" y="278.4">(주) 정 명 기 술 단</text>
<text x="379.9" y="281.8">ET-01-002</text>
</g>
<g font-size="3.4">
<text x="385" y="242.7">PIT층</text>
<text x="376.2" y="246.7">정보통신설비 평면도</text>
</g>
<g font-size="2.8">
<text x="207.1" y="277.9">축척:A1 : 1/200</text>
<text x="212.3" y="281.2">A3 : 1/400</text>
</g>
<text font-size="2.4" x="318.3" y="15.6">주기사항</text>
<g font-size="2.1">
<text x="373" y="69.3">GAUN l Architects &amp; Engineers</text>
<text x="325" y="252.5">전력시설물종합설계업 제서울 E-1-055호</text>
<text x="325" y="254.7">엔지니어링 활동주체 제06-378호</text>
<text x="325" y="256.9">전기.정보통신 설계.감리 및 소방설계</text>
<text x="393.7" y="261.6">A3 : 1/200</text>
<text x="325.2" y="264">대표ㆍ기술사</text>
<text x="343.3" y="264">이</text>
<text x="350.5" y="264">정</text>
<text x="357.7" y="264">환</text>
<text x="393.7" y="264.1">A3 : 1/400</text>
<text x="324.7" y="272.7">엔지니어링활동주체신고증 신고번호:제 06-378호</text>
<text x="324.7" y="274.9">기술부분:통신·정보처리,전문분야:정보통신</text>
<text x="394.7" y="271.3">2024.04</text>
<text x="324.7" y="282">통신선로산업기사</text>
<text x="345.9" y="282">김</text>
<text x="352.1" y="282">근</text>
<text x="357.5" y="282">식</text>
</g>
<g font-size="1.9">
<text x="375.9" y="264.1">안 동 식</text>
<text x="375.9" y="268.6">이 은 진</text>
<text x="375.9" y="273.1">정 용 재</text>
</g>
<g font-size="1.7">
<text x="318.4" y="20">1. 배관, 배선</text>
<text x="328.1" y="22.5">슬라브 매입 배관 배선</text>
<text x="328.1" y="28.9">바닥 은폐 및 지중 매설 배관 배선</text>
<text x="328.1" y="25.7">노출 배관 배선</text>
<text x="328.1" y="32.1">DUCT 및 TRAY내 배선</text>
<text x="318.4" y="36.6">2. 통신용 배관, 배선</text>
<text x="321.2" y="40.3">T</text>
<text x="329.1" y="40.3">: 16C (UTP 0.5mm/4Px2, CAT.5e)</text>
<text x="321.2" y="47">T</text>
<text x="321.2" y="43.6">T</text>
<text x="329.1" y="47">: 22C (UTP 0.5mm/4Px4, CAT.5e)</text>
<text x="329.1" y="43.6">: 22C (UTP 0.5mm/4Px3, CAT.5e)</text>
<text x="321.2" y="50.3">T</text>
<text x="321.2" y="53.6">T</text>
<text x="329.1" y="50.3">: 28C (UTP 0.5mm/4Px6, CAT.5e)</text>
<text x="329.1" y="53.6">: 28C (UTP 0.5mm/4Px8, CAT.5e)</text>
<text x="323.3" y="56.9">FO</text>
<text x="329.1" y="57">: 16C (FIBER OPTICAL S.M 2CORE)</text>
<text x="318.4" y="64.8">3. LEGEND</text>
<text x="323.3" y="60.3">CC</text>
<text x="329.1" y="60.3">: 16C (FIBER OPTICAL S.M 4CORE)</text>
<text x="326.1" y="67.9">: LAN OUTLET 2PORT</text>
<text x="326.1" y="71.2">: SYSTEM BOX(LAN) 2PORT</text>
<text x="326.1" y="77.9">: LAN OUTLET(TEL) 1PORT</text>
<text x="326.1" y="74.6">: SYSTEM BOX(LAN) 1PORT, (광) 1PORT</text>
<text x="369.2" y="74.6">서울시 강남구 언주로 141길 6. 5층 (논현동, 백향빌딩)</text>
<text x="369.2" y="76.8">Tel:82-2-3443-7799</text>
<text x="385.8" y="76.8">Fax:82-2-3443-3807</text>
<text x="323.1" y="79.7">T</text>
<text x="326.1" y="81.3">: 광 OUTLET</text>
<text x="369.2" y="78.6">www.gaun.co.kr</text>
<text x="326.1" y="84.7">: 무선 AP</text>
<text x="326.1" y="88">: CCTV</text>
<text x="323.5" y="95.7">a</text>
<text x="326.1" y="94.7">: PULL BOX SIZE 150 x 150 x 100mm</text>
<text x="326.1" y="91.3">: 전화 단자함(Intermediate Terminal Board)</text>
<text x="323.5" y="99.1">b</text>
<text x="326.1" y="98.1">: PULL BOX SIZE 200 x 200 x 150mm</text>
<text x="326.1" y="101.4">: PULL BOX SIZE 300 x 300 x 200mm</text>
<text x="323.5" y="102.4">c</text>
<text x="323.5" y="105.8">d</text>
<text x="326.1" y="104.8">: PULL BOX SIZE 400 x 400 x 300mm</text>
<text x="318.4" y="109.6">4. CABLE TRAY내 포설시 전선관을 제외한 CABLE만 포설</text>
<text x="320.2" y="111.9">한다.</text>
<text x="318.4" y="114.8">5. CABLE TRAY 및 노출 배관 배선의 지지행거는 1,500mm</text>
<text x="320.2" y="117.1">마다 설치한다.</text>
<text x="318.4" y="120.1">6. CABLE TRAY 내 접지선은 F-GV 16sq x 1를 사용한다.</text>
<text x="318.4" y="123.4">7. 간선 규격 및 기타 사항은 계통도 참조.</text>
<text x="225.8" y="150.9">PIT</text>
<text x="249" y="190.5">d</text>
</g>
<text font-size="1.7" fill="#808080" x="380" y="221.2">ISSUES &amp; REVISIONS</text>
<g font-size="1" fill="#808080">
<text x="367.7" y="12.5">PROJECT TITLE</text>
<text x="367.7" y="47">PROJECT NUMBER</text>
<text x="367.7" y="56">DESIGN CONSULTANT</text>
<text x="367.7" y="81.5">NOTES</text>
<text x="244.8" y="154.2">eps/tps</text>
<text x="367.7" y="150.4">KEY PLAN</text>
<text x="368.6" y="215.3">NO.</text>
<text x="381" y="215.3">D E S C R I P T I O N</text>
<text x="403.4" y="215.3">DATE</text>
<text x="367.7" y="225.5">BUILDING NAME</text>
<text x="367.7" y="234.4">DRAWING TITLE</text>
<text x="367.7" y="258.4">DRAWN</text>
<text x="367.7" y="262.9">CHECK 1</text>
<text x="388.7" y="258.4">SCALE</text>
<text x="367.7" y="267.4">CHECK 2</text>
<text x="388.7" y="267.4">DATE</text>
<text x="367.7" y="271.9">APPR</text>
<text x="367.7" y="276.4">DRAWING NO.</text>
</g>
</svg>
